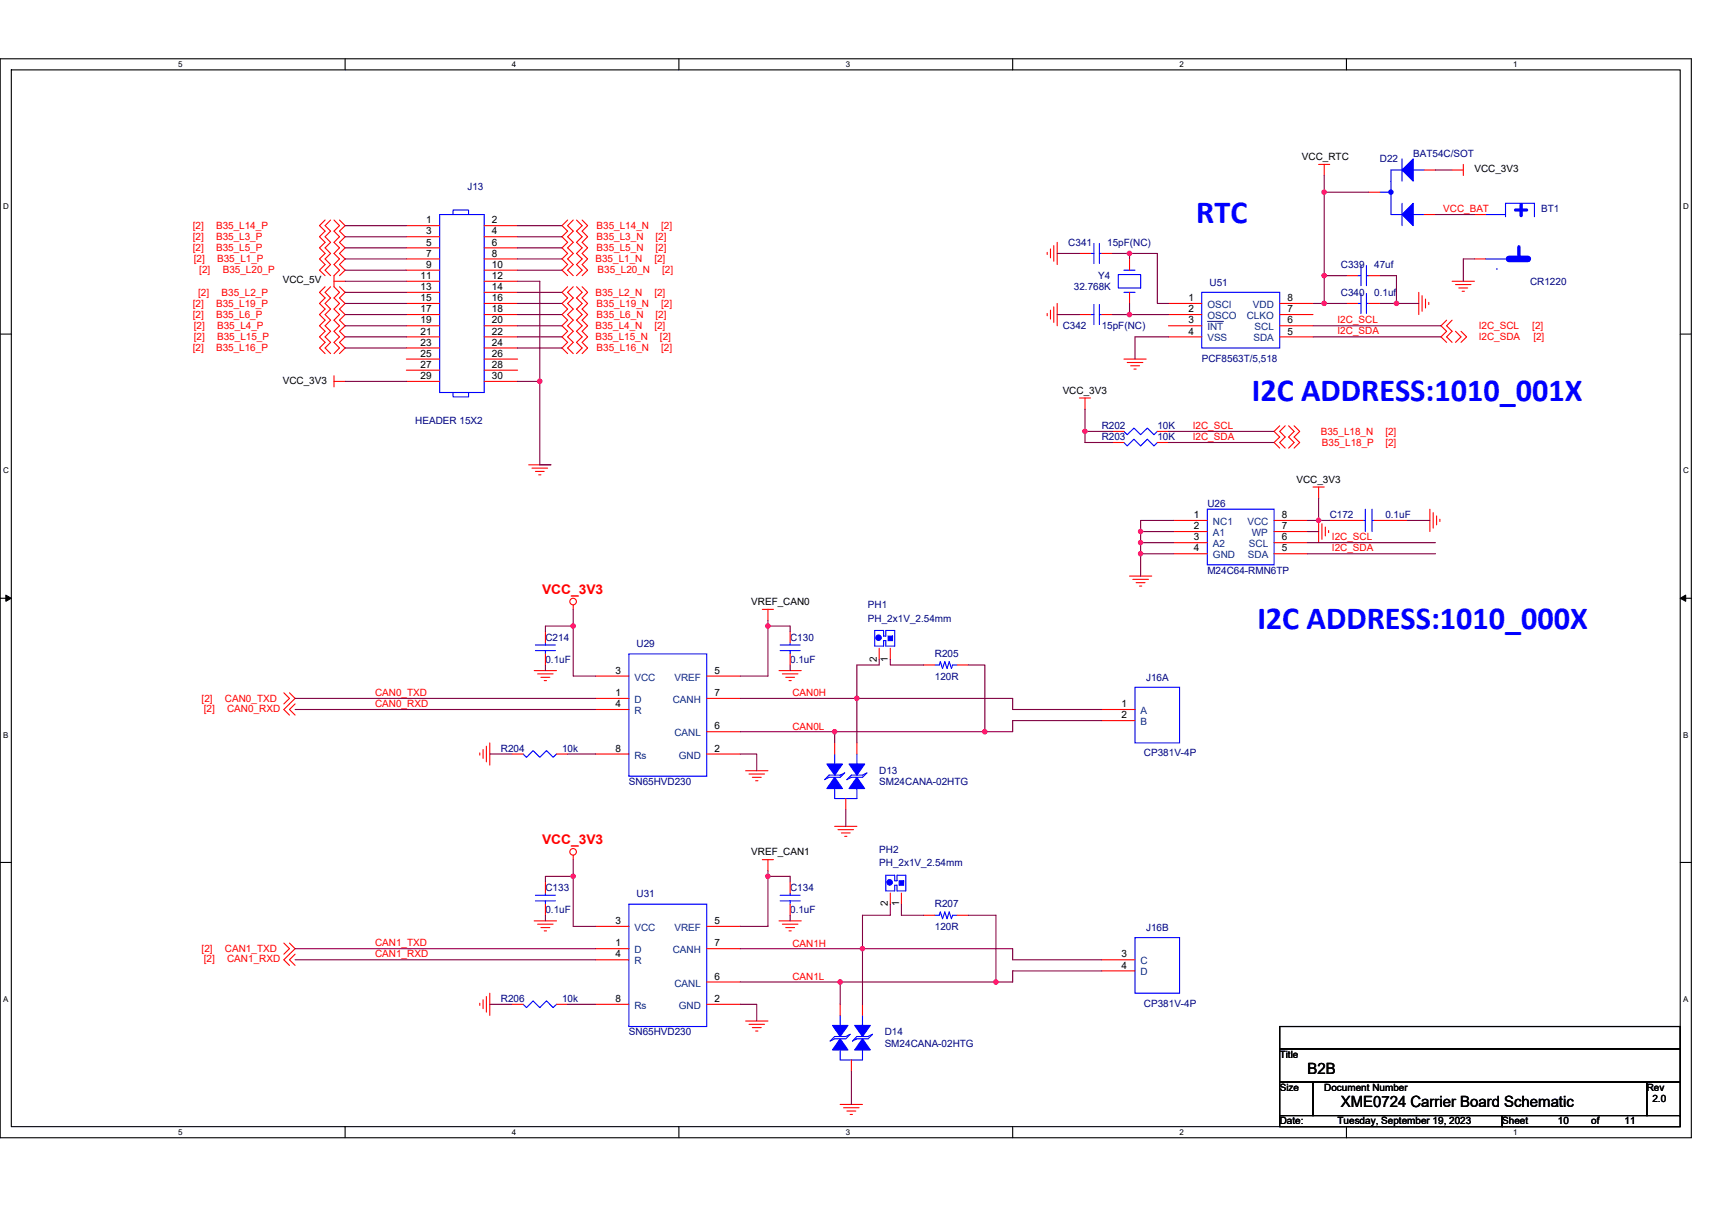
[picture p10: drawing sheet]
<svg xmlns="http://www.w3.org/2000/svg" width="297mm" height="210mm" viewBox="0 0 297 210" stroke-linecap="round" stroke-linejoin="round" font-family="sans-serif">
<path d="M0 10.2h293.5v187.2h-293.5zM2 12.1h289.5v183.4h-289.5z" fill="none" stroke="#000" stroke-width=".19"/>
<g fill="#fff">
<path d="M30.9 10.4h.8v1.6h-.8z"/>
<path d="M30.9 195.7h.8v1.6h-.8z"/>
</g>
<path d="M59.9 10.2v1.9M59.9 195.5v1.9" fill="none" stroke="#000" stroke-width=".19"/>
<g fill="#fff">
<path d="M88.8 10.4h.8v1.6h-.8z"/>
<path d="M88.8 195.7h.8v1.6h-.8z"/>
</g>
<path d="M117.8 10.2v1.9M117.8 195.5v1.9" fill="none" stroke="#000" stroke-width=".19"/>
<g fill="#fff">
<path d="M146.7 10.4h.8v1.6h-.8z"/>
<path d="M146.7 195.7h.8v1.6h-.8z"/>
</g>
<path d="M175.7 10.2v1.9M175.7 195.5v1.9" fill="none" stroke="#000" stroke-width=".19"/>
<g fill="#fff">
<path d="M204.7 10.4h.7v1.6h-.7z"/>
<path d="M204.7 195.7h.7v1.6h-.7z"/>
</g>
<path d="M233.6 10.2v1.9M233.6 195.5v1.9" fill="none" stroke="#000" stroke-width=".19"/>
<g fill="#fff">
<path d="M262.6 10.4h.7v1.6h-.7z"/>
<path d="M262.6 195.7h.7v1.6h-.7z"/>
<path d="M.5 35.1h1v1.5h-1z"/>
<path d="M292 35.1h1v1.5h-1z"/>
<path d="M.5 80.9h1v1.5h-1z"/>
<path d="M292 80.9h1v1.5h-1z"/>
</g>
<path d="M0 58h2M291.5 58h2" fill="none" stroke="#000" stroke-width=".19"/>
<g fill="#fff">
<path d="M.5 126.7h.9v1.6h-.9z"/>
<path d="M292 126.7h.9v1.6h-.9z"/>
</g>
<path d="M0 103.8h2M291.5 103.8h2" fill="none" stroke="#000" stroke-width=".19"/>
<path d="M1 103.3l1 .5-1 .6zM291.5 103.8l1-.5v1.1z" fill="#000" stroke="#000" stroke-width=".17"/>
<g fill="#fff">
<path d="M.5 172.6h.9v1.5h-.9z"/>
<path d="M292 172.6h.9v1.5h-.9z"/>
</g>
<path d="M0 149.7h2M291.5 149.7h2M222 178.1h69.5v3.9h-69.5zM222 182h69.5v5.8h-69.5zM222 187.8h5.8v5.8h-5.8zM222 193.6h38.6v1.9h-38.6zM227.8 187.8h57.9v5.8h-57.9zM260.6 193.6h30.9v1.9h-30.9zM285.7 187.8h5.8v5.8h-5.8z" fill="none" stroke="#000" stroke-width=".19"/>
<g fill="none" stroke="#f00" stroke-width=".19">
<path d="M56.4 38.2l-1 1 1 .9-1 1 1 1-1 .9 1 1-1 .9 1 1-1 1 1 .9M57.4 38.2l-1 1 1 .9-1 1 1 1-1 .9 1 1-1 .9 1 1-1 1 1 .9M58 38.2l.9 1-.9 .9 .9 1-.9 1 .9 .9-.9 1 .9 .9-.9 1 .9 1-.9 .9v2l.9 .9-.9 1 .9 1-.9 .9 .9 1-.9 1 .9 .9-.9 1 .9 1-.9 .9 .9 1-.9 1M58.9 38.2l1 1-1 .9 1 1-1 1 1 .9-1 1 1 .9-1 1 1 1-1 .9M70.5 39.2h5.8M84 39.2h5.8M98.5 38.2l-1 1 1 .9-1 1 1 1-1 .9 1 1-1 .9 1 1-1 1 1 .9M99.5 38.2l-1 1 1 .9-1 1 1 1-1 .9 1 1-1 .9 1 1-1 1 1 .9M100 38.2l1 1-1 .9 1 1-1 1 1 .9-1 1 1 .9-1 1 1 1-1 .9M101 38.2l1 1-1 .9 1 1-1 1 1 .9-1 1 1 .9-1 1 1 1-1 .9M228.8 28.5h1.9M229.8 28.5v2"/>
<path d="M237.5 33.4h1.9M247.1 37.2h2M247.1 29.5h2M251.9 29.5h2M253.9 28.5v2M255.8 37.2h1.9M263.5 35.3h.1M56.4 49.8l-1 .9 1 1-1 1 1 .9-1 1 1 1-1 .9 1 1-1 1 1 .9-1 1 1 1M57.4 49.8l-1 .9 1 1-1 1 1 .9-1 1 1 1-1 .9 1 1-1 1 1 .9-1 1 1 1M58 48.8h1.9M58.9 49.8l1 .9-1 1 1 1-1 .9 1 1-1 1 1 .9-1 1 1 1-1 .9 1 1-1 1M70.5 41.1h5.8"/>
<path d="M70.5 43h5.8M70.5 44.9h5.8M70.5 46.9h5.8M70.5 48.8h5.8M70.5 50.7h5.8M70.5 52.7h5.8M70.5 54.6h5.8M70.5 56.5h5.8M70.5 58.5h5.8M84 41.1h5.8M84 43h5.8M84 44.9h5.8"/>
<path d="M84 46.9h5.8M84 48.8h5.8M84 50.7h5.8M84 52.7h5.8M84 54.6h5.8M84 56.5h5.8M84 58.5h5.8M98.5 49.8l-1 .9 1 1-1 1 1 .9-1 1 1 1-1 .9 1 1-1 1 1 .9-1 1 1 1M99.5 49.8l-1 .9 1 1-1 1 1 .9-1 1 1 1-1 .9 1 1-1 1 1 .9-1 1 1 1M100 49.8l1 .9-1 1 1 1-1 .9 1 1-1 1 1 .9-1 1 1 1-1 .9 1 1-1 1M101 49.8l1 .9-1 1 1 1-1 .9 1 1-1 1 1 .9-1 1 1 1-1 .9 1 1-1 1M181.7 43.8v.4"/>
<path d="M181.7 54.4v.4M182.3 43.2v1.5M182.3 53.8v1.6M182.8 42.6v2.7M182.8 53.3v2.6M183.4 42.1v3.8M183.4 52.7v3.8M187.3 44h1.9M187.3 54.6h1.9M191.2 44h1.9M191.2 54.6h1.9M196 50.7v2"/>
<path d="M196 44.9v2M197.9 48.8h.1M202.7 54.6h5.8M202.7 56.5h5.8M202.7 58.5h5.8M202.7 52.7h5.8M222 54.6h5.8M222 58.5h5.8M222 56.5h5.8M222 52.7h5.8M233.6 52.7h1.9M233.6 47.8h1.9"/>
<path d="M237.5 52.7h1.9M237.5 47.8h1.9M246.2 50.7v3.9M246.7 51.3v2.7M247.3 51.9v1.5M247.9 52.5v.4M251 55.6l-1 .9 1 1-1 1 1 .9M251.9 55.6l-.9 .9 .9 1-.9 1 .9 .9M251.9 48.8h3.9M252.5 49.4h2.7M252.5 57.5l1 1-1 .9M253.1 50h1.6"/>
<path d="M253.5 57.5l1 1-1 .9M253.7 50.5h.4M255.8 44.9h1.9M263.5 48.6h.1M58 66.2h1.9M58 65.2v1.9M70.5 60.4h5.8M70.5 62.3h5.8M70.5 64.2h5.8M70.5 66.2h5.8M84 60.4h5.8M84 62.3h5.8"/>
<path d="M84 64.2h5.8M84 66.2h5.8M187.3 69.1h1.9M188.3 69.1v1.9M193.1 74.9h1.9M193.1 76.8h1.9M195 62.3h3.9M195.6 62.9h2.7M196.2 63.5h1.5M196.7 64.1h.4M200.8 74.9h1.9M200.8 76.8h1.9"/>
<path d="M222 73.9l-.9 1 .9 .9-.9 1 .9 1M223 73.9l-1 1 1 .9-1 1 1 1M223.6 73.9l.9 1-.9 .9 .9 1-.9 1M224.5 73.9l1 1-1 .9 1 1-1 1M91.7 80.7h3.9M92.3 81.2h2.7M92.9 81.8h1.5M93.5 82.4h.3M196 100h3.8M203.7 90.3h5.8M203.7 92.2h5.8M203.7 94.2h5.8"/>
<path d="M203.7 96.1h5.8M221.1 90.3h5.8M221.1 96.1h5.8M221.1 94.2h5.8M221.1 92.2h5.8M227.8 84.5h2M228.8 84.5v1.9M228.8 90.3v3.9M229.4 90.9v2.7M230 91.5v1.5M230.5 92.1v.3M230.7 90.3h5.8"/>
<path d="M238.4 90.3h5.8M248.1 88.4v3.8M248.7 89v2.7M249.3 89.5v1.6M249.8 90.1v.4M92.7 116.4h3.9M93.3 116.9h2.7M93.8 117.5h1.6M94.4 118.1h.4M94.6 109.6v1.9M94.6 113.5v1.9M99.5 105v.7"/>
<path d="M103.3 117.3h5.8M122.6 117.3h5.8M132.3 105.7h1.9M133.2 105.7v2M135.2 116.4h3.8M135.7 116.9h2.7M136.3 117.5h1.6M136.9 118.1h.4M137.1 109.6v1.9M137.1 113.5v1.9M152.5 112.5v1.9M154.5 112.5v1.9"/>
<path d="M160.2 115.4h2M166 115.4h2M196.6 100.5h2.7M197.1 101.1h1.6M197.7 101.7h.4M49.3 120.2l.9 1-.9 1M50.2 120.2l1 1-1.9 1.9 .9 1M51.2 122.2l-1 .9 1 1M83.2 130.7v.3M83.8 130.1v1.5M84.4 129.5v2.7M85 128.9v3.9"/>
<path d="M88.8 130.9h2M96.6 130.9h1.9M103.3 121.2h5.8M103.3 123.1h5.8M103.3 130.9h5.8M122.6 130.9h5.8M122.6 127h5.8M122.6 121.2h5.8M129.4 133.8h3.8M130 134.3h2.6M130.5 134.9h1.6M131.1 135.5h.4"/>
<path d="M144.8 128.9v2M146.7 138.6v1.9M148.7 128.9v2M191.2 123.1h5.7M191.2 125.1h5.7M92.7 159.8h3.9M94.6 153.1v1.9M94.6 156.9v1.9M99.5 148.4v.8M132.3 149.2h1.9M133.2 149.2v1.9M135.2 159.8h3.8"/>
<path d="M137.1 153.1v1.9M137.1 156.9v1.9M144.8 143.4h3.9M145.4 144h2.7M146 144.5h1.5M146.6 145.1h.3M154.5 155v1.9M156.4 155v1.9M160.2 158.8h2M166 158.8h2M49.3 163.7l.9 .9-.9 1M50.2 163.7l1 .9-1.9 2 .9 .9"/>
<path d="M51.2 165.6l-1 1 1 .9M83.2 174.1v.4M83.8 173.5v1.5M84.4 172.9v2.7M85 172.4v3.8M88.8 174.3h2M93.3 160.4h2.7M93.8 161h1.6M94.4 161.5h.4M96.6 174.3h1.9M103.3 164.6h5.8M103.3 160.8h5.8"/>
<path d="M103.3 166.6h5.8M103.3 174.3h5.8M122.6 174.3h5.8M122.6 160.8h5.8M122.6 170.4h5.8M122.6 164.6h5.8M129.4 177.2h3.8M130 177.8h2.6M130.5 178.3h1.6M131.1 178.9h.4M135.7 160.4h2.7M136.3 161h1.6"/>
<path d="M136.9 161.5h.4M145.8 174.3v1.9M149.6 174.3v1.9M191.2 166.6h5.7M191.2 168.5h5.7M145.8 191.7h3.8M146.4 192.2h2.7M146.9 192.8h1.6M147.5 193.4h.4M147.7 183.9v2"/>
<circle cx="99.4" cy="104.4" r=".57"/>
<circle cx="99.4" cy="147.8" r=".57"/>
</g>
<g fill="none" stroke="#00f" stroke-width=".19">
<path d="M76.3 37.2h7.7v30.9h-7.7zM78.6 37.2v-.8h2.7v.8M239.4 33.4h1.9M241.3 33.4v3.8h2M243.3 29.5h-2v3.9M243.3 35.3v3.9M243.3 27.6v3.8M245.2 37.2h1.9M245.2 29.5h1.9M257.7 37.2h3.5M261.2 37.6v-2.3h5v2.3M189.2 44h.6"/>
<path d="M189.2 54.6h.6M189.8 42.2v3.5M189.8 52.9v3.4M190.8 42.2v3.5M190.8 52.9v3.4M190.8 44h.4M190.8 54.6h.4M194 47.6h3.9v2.4h-3.9zM195 50.7h1.9M195 46.9h1.9M208.5 50.7h13.5v9.7h-13.5zM235.5 52.7h.6"/>
<path d="M235.5 47.8h.6M236.1 50.9v3.5M236.1 46.1v3.5M237.1 50.9v3.5M237.1 46.1v3.5M237.1 52.7h.4M237.1 47.8h.4M257.7 44.9h3.5M259.7 46.6h.1M78.6 68.1v.8h2.7v-.8M195 74.9l.6 .5 1.1-1.1 1.2 1.1 1.2-1.1 1.1 1.1 .6-.5M195 76.8l.6 .6 1.1-1.2 1.2 1.2 1.2-1.2 1.1 1.2 .6-.6"/>
<path d="M209.5 88.4h11.6v9.6h-11.6zM236.5 90.3h.4M236.9 88.4v3.8M238.1 88.4v3.8M238.1 90.3h.3M92.9 112.9h3.5M92.9 111.9h3.5M94.6 111.5v.4M94.6 112.9v.6M109.1 113.5h13.5v21.2h-13.5zM135.4 112.9h3.4M135.4 111.9h3.4"/>
<path d="M137.1 111.5v.4M137.1 112.9v.6M151.8 109.4h1.5v1h.4v-1h1.5v2.7h-1.5v-.9h-.4v.9h-1.5zM162.2 115.4h.8l.1-.6 .4 1.2 .4-1.2 .4 1.2 .4-1.2 .4 1.2 .2-.6h.7M196.9 119.3h7.8v9.6h-7.8zM90.8 130.9l.6 .5 1.1-1.1 1.2 1.1 1.1-1.1 1.2 1.1 .6-.5M143.8 134.5h2l.8-.4-.8 .8h-2l-.7 .4zM144.8 130.9v1.9M144.8 136.6v2h3.9v-2M146.9 135.3l.8-.8h1.9l.8-.4-.8 .8h-1.9zM148.7 130.9v1.9M92.9 156.3h3.5"/>
<path d="M92.9 155.4h3.5M94.6 155v.4M94.6 156.3v.6M109.1 156.9h13.5v21.2h-13.5zM135.4 156.3h3.4M135.4 155.4h3.4M137.1 155v.4M137.1 156.3v.6M153.7 151.9h1.5v.9h.4v-.9h1.6v2.7h-1.6v-1h-.4v1h-1.5zM162.2 158.8h.8l.1-.5 .4 1.1 .4-1.1 .4 1.1 .4-1.1 .4 1.1 .2-.6h.7M90.8 174.3l.6 .6 1.1-1.2 1.2 1.2 1.1-1.2 1.2 1.2 .6-.6M144.8 179.9h1.9l.8-.4-.8 .8h-1.9l-.8 .4z"/>
<path d="M145.8 176.2v1.9M148.7 179.9h1.9l.8-.4-.8 .8h-1.9l-.8 .4zM149.6 176.2v1.9M196.9 162.7h7.8v9.7h-7.8zM145.8 182v1.9h3.8v-1.9"/>
</g>
<g fill="#00f" stroke="#00f" stroke-width=".19">
<path d="M143.5 132.6h2.7l-1.4 1.9z" fill-rule="evenodd"/>
<path d="M144.8 134.9l1.4 1.9h-2.7z" fill-rule="evenodd"/>
<path d="M147.3 132.6h2.7l-1.3 1.9z" fill-rule="evenodd"/>
<path d="M148.7 134.9l1.3 1.9h-2.7z" fill-rule="evenodd"/>
<path d="M144.4 177.9h2.7l-1.3 2z" fill-rule="evenodd"/>
<path d="M145.8 180.3l1.3 1.9h-2.7z" fill-rule="evenodd"/>
<path d="M148.3 177.9h2.7l-1.4 2z" fill-rule="evenodd"/>
<path d="M149.6 180.3l1.4 1.9h-2.7z" fill-rule="evenodd"/>
<path d="M245.2 35.3v3.9l-1.9-2z" fill-rule="evenodd"/>
<path d="M243.3 29.5l1.9-1.9v3.8z" fill-rule="evenodd"/>
<path d="M154.1 110.4v.8h.8v-.8z" fill-rule="evenodd"/>
<path d="M156 152.8v.8h.8v-.8z" fill-rule="evenodd"/>
<circle cx="241.3" cy="33.3" r=".38"/>
<circle cx="152.4" cy="110.7" r=".48"/>
<circle cx="154.4" cy="153.1" r=".48"/>
</g>
<path d="M209.5 55.8h2.8" fill="none" stroke="#004080" stroke-width=".17"/>
<path d="M262.9 36.4h2M263.9 35.5v1.9M263.5 42.8v1.9" fill="none" stroke="#00f" stroke-width=".57"/>
<path d="M261.8 44.9h3.3" fill="none" stroke="#00f" stroke-width="1.1"/>
<g fill="none" stroke="#800040" stroke-width=".19">
<path d="M59.9 39.2h10.6M89.8 39.2h7.7M229.8 30.5v2.9M229.8 33.4v14.4M229.8 33.4h7.7M249.1 29.5h2.8M249.1 37.2h6.7M59.9 48.8h10.6M59.9 58.5h10.6M59.9 41.1h10.6M59.9 43h10.6M59.9 44.9h10.6"/>
<path d="M59.9 46.9h10.6M59.9 50.7h10.6M59.9 52.7h10.6M59.9 54.6h10.6M59.9 56.5h10.6M89.8 48.8h3.9v17.4M89.8 41.1h7.7M89.8 43h7.7M89.8 44.9h7.7M89.8 46.9h7.7M89.8 50.7h7.7M89.8 52.7h7.7"/>
<path d="M89.8 54.6h7.7M89.8 56.5h7.7M89.8 58.5h7.7M183.4 54.6h3.9M183.4 44h3.9M193.1 54.6h2.9M193.1 44h2.9M196 44h4.8v8.7h1.9M196 52.7v1.9M196 44v.9M196 54.6h6.7M202.7 58.5h-5.8v3.8"/>
<path d="M227.8 56.5h22.2M227.8 58.5h22.2M227.8 52.7h2M229.8 47.8h3.8M229.8 52.7h3.8M229.8 47.8v4.9M239.4 47.8h2.9v4.9M239.4 52.7h2.9M242.3 52.7h3.9M255.8 44.9h-1.9v3.9M59.9 66.2h10.6M59.9 60.4h10.6"/>
<path d="M89.8 66.2h3.9M89.8 60.4h7.7M93.7 66.2v14.5h1.9M188.3 74.9h4.8M188.3 71v3.9M188.3 74.9v1.9h4.8M202.7 76.8h18.4M202.7 74.9h18.4M197.9 96.1v3.9M197.9 92.2v2M197.9 96.1h5.8M197.9 92.2h5.8"/>
<path d="M197.9 94.2h5.8M197.9 94.2v1.9M203.7 90.3h-5.8v1.9M226.9 96.1h22.2M226.9 94.2h22.2M226.9 90.3h1.9M226.9 92.2h1.9M228.8 90.3h1.9M228.8 86.4v3.9M244.2 90.3h3.9M94.6 115.4v1M99.5 108.6v8.7h3.8"/>
<path d="M99.5 108.6h-4.9v1M99.5 105.7v2.9M133.2 108.6v8.7h-4.8M133.2 107.7v.9M133.2 108.6h3.9v1M137.1 115.4v1M152.5 114.4v1h-3.8v5.8M154.5 114.4v1h5.7M168 115.4h2.9v11.6h4.8v-1.9h15.5M51.2 123.1h52.1M51.2 121.2h52.1M85 130.9h3.8"/>
<path d="M98.5 130.9h4.8M128.4 127h16.4M128.4 130.9h2.9v2.9M128.4 121.2h20.3M144.8 127v1.9M144.8 127h26.1M148.7 121.2v7.7M148.7 121.2h27v1.9h15.5M94.6 158.8v1M99.5 152.1h-4.9v1M99.5 152.1v8.7h3.8M99.5 149.2v2.9"/>
<path d="M133.2 152.1v8.7h-4.8M133.2 151.1v1h3.9v1M137.1 158.8v1M146.7 140.5v2.9M154.5 156.9v1.9h-4.9v5.8M156.4 156.9v1.9h3.8M168 158.8h4.8v11.6M51.2 166.6h52.1M51.2 164.6h52.1M85 174.3h3.8M98.5 174.3h4.8M128.4 174.3h2.9v2.9"/>
<path d="M128.4 170.4h17.4M128.4 164.6h21.2M145.8 170.4v3.9M145.8 170.4h27M149.6 164.6h26.1v2h15.5M149.6 164.6v9.7M191.2 168.5h-15.5v1.9h-2.9M147.7 185.9v5.8"/>
</g>
<g fill="#f0f" stroke="#f0f" stroke-width=".19">
<circle cx="93.6" cy="66.2" r=".38"/>
<circle cx="242.3" cy="52.6" r=".38"/>
<circle cx="229.7" cy="47.8" r=".38"/>
<circle cx="229.7" cy="33.3" r=".38"/>
<circle cx="229.7" cy="52.6" r=".38"/>
<circle cx="196" cy="54.6" r=".38"/>
<circle cx="196" cy="44" r=".38"/>
<circle cx="188.2" cy="74.9" r=".38"/>
<circle cx="228.8" cy="90.3" r=".38"/>
<circle cx="197.9" cy="96.1" r=".38"/>
<circle cx="197.9" cy="94.2" r=".38"/>
<circle cx="197.9" cy="92.2" r=".38"/>
<circle cx="99.4" cy="108.6" r=".38"/>
<circle cx="148.7" cy="121.2" r=".38"/>
<circle cx="133.2" cy="108.6" r=".38"/>
<circle cx="170.9" cy="127" r=".38"/>
<circle cx="144.8" cy="127" r=".38"/>
<circle cx="149.6" cy="164.6" r=".38"/>
<circle cx="99.4" cy="152.1" r=".38"/>
<circle cx="133.2" cy="152.1" r=".38"/>
<circle cx="172.8" cy="170.4" r=".38"/>
<circle cx="145.8" cy="170.4" r=".38"/>
</g>
<g font-size="5.6" fill="#00f">
<text x="207.6" y="38.7">RTC</text>
<text x="217.2" y="69.6">I2C ADDRESS:1010_001X</text>
<text x="218.2" y="109.1">I2C ADDRESS:1010_000X</text>
</g>
<g font-size="2.7">
<text x="226.9" y="186.3">B2B</text>
<text x="232.6" y="192.1">XME0724 Carrier Board Schematic</text>
</g>
<g font-size="2.3" fill="#f00">
<text x="94" y="103.1">VCC_3V3</text>
<text x="94" y="146.5">VCC_3V3</text>
</g>
<g font-size="1.7">
<text x="225.9" y="27.8">VCC_RTC</text>
<text x="255.8" y="29.9">VCC_3V3</text>
<text x="74" y="38.8">1</text>
<text x="74" y="40.7">3</text>
<text x="85.4" y="38.8">2</text>
<text x="85.4" y="40.7">4</text>
<text x="74" y="42.6">5</text>
<text x="74" y="44.5">7</text>
<text x="74" y="46.5">9</text>
<text x="85.4" y="42.6">6</text>
<text x="85.4" y="44.5">8</text>
<text x="85.4" y="46.5">10</text>
<text x="49.1" y="49.2">VCC_5V</text>
<text x="73" y="48.4">11</text>
<text x="73" y="50.3">13</text>
<text x="73" y="52.3">15</text>
<text x="85.4" y="48.4">12</text>
<text x="85.4" y="50.3">14</text>
<text x="85.4" y="52.3">16</text>
<text x="206.2" y="52.3">1</text>
<text x="223.4" y="52.3">8</text>
<text x="73" y="54.2">17</text>
<text x="73" y="56.1">19</text>
<text x="73" y="58.1">21</text>
<text x="73" y="60">23</text>
<text x="85.4" y="54.2">18</text>
<text x="85.4" y="56.1">20</text>
<text x="85.4" y="58.1">22</text>
<text x="85.4" y="60">24</text>
<text x="206.2" y="56.1">3</text>
<text x="206.2" y="54.2">2</text>
<text x="206.2" y="58.1">4</text>
<text x="223.4" y="56.1">6</text>
<text x="223.4" y="58.1">5</text>
<text x="223.4" y="54.2">7</text>
<text x="73" y="61.9">25</text>
<text x="73" y="63.8">27</text>
<text x="73" y="65.8">29</text>
<text x="85.4" y="61.9">26</text>
<text x="85.4" y="63.8">28</text>
<text x="85.4" y="65.8">30</text>
<text x="49.1" y="66.6">VCC_3V3</text>
<text x="184.4" y="68.3">VCC_3V3</text>
<text x="224.9" y="83.8">VCC_3V3</text>
<text x="207.2" y="89.9">1</text>
<text x="222.4" y="89.9">8</text>
<text x="207.2" y="91.8">2</text>
<text x="207.2" y="93.8">3</text>
<text x="207.2" y="95.7">4</text>
<text x="222.4" y="93.8">6</text>
<text x="222.4" y="95.7">5</text>
<text x="222.4" y="91.8">7</text>
<text x="130.3" y="105">VREF_CAN0</text>
<text x="106.8" y="116.9">3</text>
<text x="124" y="116.9">5</text>
<text x="152.1" y="114.8" transform="rotate(-90 152.1 114.8)">2</text>
<text x="154.1" y="114.8" transform="rotate(-90 154.1 114.8)">1</text>
<text x="106.8" y="120.8">1</text>
<text x="106.8" y="122.7">4</text>
<text x="124" y="120.8">7</text>
<text x="194.6" y="122.7">1</text>
<text x="194.6" y="124.7">2</text>
<text x="106.8" y="130.5">8</text>
<text x="124" y="130.5">2</text>
<text x="124" y="126.6">6</text>
<text x="130.3" y="148.4">VREF_CAN1</text>
<text x="106.8" y="160.4">3</text>
<text x="124" y="160.4">5</text>
<text x="154.1" y="157.3" transform="rotate(-90 154.1 157.3)">2</text>
<text x="156" y="157.3" transform="rotate(-90 156 157.3)">1</text>
<text x="106.8" y="164.2">1</text>
<text x="106.8" y="166.2">4</text>
<text x="124" y="164.2">7</text>
<text x="194.6" y="166.2">3</text>
<text x="106.8" y="173.9">8</text>
<text x="124" y="173.9">2</text>
<text x="124" y="170">6</text>
<text x="194.6" y="168.1">4</text>
<text x="222" y="183.6">Title</text>
<text x="222" y="189.3">Size</text>
<text x="229.8" y="189.3">Document Number</text>
<text x="285.7" y="189.3">Rev</text>
<text x="286.7" y="191.3">2.0</text>
<text x="222" y="195.1">Date:</text>
<text x="232.1" y="195.1">Tuesday, September 19, 2023</text>
<text x="260.6" y="195.1">Sheet</text>
<text x="270.3" y="195.1">10</text>
<text x="276.1" y="195.1">of</text>
<text x="281.9" y="195.1">11</text>
</g>
<g font-size="1.7" fill="#000080">
<text x="239.4" y="28.2">D22</text>
<text x="245.2" y="27.2">BAT54C/SOT</text>
<text x="81.1" y="33">J13</text>
<text x="267.4" y="36.8">BT1</text>
<text x="185.4" y="42.6">C341</text>
<text x="192.1" y="42.6">15pF(NC)</text>
<text x="232.6" y="46.5">C339</text>
<text x="238.4" y="46.5">47uf</text>
<text x="186.3" y="50.4">32.768K</text>
<text x="190.6" y="48.4">Y4</text>
<text x="209.9" y="49.6">U51</text>
<text x="232.6" y="51.3">C340</text>
<text x="238.4" y="51.3">0.1uf</text>
<text x="265.5" y="49.4">CR1220</text>
<text x="184.4" y="57.1">C342</text>
<text x="191.2" y="57.1">15pF(NC)</text>
<text x="208.5" y="62.9">PCF8563T/5,518</text>
<text x="72" y="73.5">HEADER 15X2</text>
<text x="191.2" y="74.5">R202</text>
<text x="191.2" y="76.4">R203</text>
<text x="200.8" y="74.5">10K</text>
<text x="200.8" y="76.4">10K</text>
<text x="209.5" y="88">U26</text>
<text x="230.7" y="89.9">C172</text>
<text x="240.4" y="89.9">0.1uF</text>
<text x="209.5" y="99.6">M24C64-RMN6TP</text>
<text x="150.6" y="105.6">PH1</text>
<text x="150.6" y="107.9">PH_2x1V_2.54mm</text>
<text x="94.6" y="111.2">C214</text>
<text x="110.4" y="112.3">U29</text>
<text x="137.1" y="111.2">C130</text>
<text x="94.6" y="115">0.1uF</text>
<text x="137.1" y="115">0.1uF</text>
<text x="162.2" y="114">R205</text>
<text x="162.2" y="117.9">120R</text>
<text x="198.9" y="118.1">J16A</text>
<text x="86.9" y="130.5">R204</text>
<text x="97.5" y="130.5">10k</text>
<text x="198.5" y="131.2">CP381V-4P</text>
<text x="109.1" y="136.2">SN65HVD230</text>
<text x="152.5" y="134.3">D13</text>
<text x="152.5" y="136.2">SM24CANA-02HTG</text>
<text x="152.5" y="148">PH2</text>
<text x="94.6" y="154.6">C133</text>
<text x="110.4" y="155.7">U31</text>
<text x="137.1" y="154.6">C134</text>
<text x="152.5" y="150.3">PH_2x1V_2.54mm</text>
<text x="94.6" y="158.5">0.1uF</text>
<text x="137.1" y="158.5">0.1uF</text>
<text x="162.2" y="157.5">R207</text>
<text x="162.2" y="161.4">120R</text>
<text x="198.9" y="161.5">J16B</text>
<text x="86.9" y="173.9">R206</text>
<text x="97.5" y="173.9">10k</text>
<text x="109.1" y="179.7">SN65HVD230</text>
<text x="153.5" y="179.7">D14</text>
<text x="198.5" y="174.7">CP381V-4P</text>
<text x="153.5" y="181.6">SM24CANA-02HTG</text>
</g>
<g font-size="1.7" fill="#f00">
<text x="33.4" y="39.7">[2]</text>
<text x="33.4" y="41.7">[2]</text>
<text x="37.5" y="39.7">B35_L14_P</text>
<text x="37.5" y="41.7">B35_L3_P</text>
<text x="103.5" y="39.7">B35_L14_N</text>
<text x="103.5" y="41.7">B35_L3_N</text>
<text x="113.7" y="41.7">[2]</text>
<text x="114.7" y="39.7">[2]</text>
<text x="250.4" y="36.7">VCC_BAT</text>
<text x="33.4" y="43.6">[2]</text>
<text x="33.6" y="45.5">[2]</text>
<text x="34.6" y="47.5">[2]</text>
<text x="37.5" y="43.6">B35_L5_P</text>
<text x="37.7" y="45.5">B35_L1_P</text>
<text x="38.6" y="47.5">B35_L20_P</text>
<text x="103.3" y="45.5">B35_L1_N</text>
<text x="103.5" y="43.6">B35_L5_N</text>
<text x="103.7" y="47.5">B35_L20_N</text>
<text x="113.5" y="45.5">[2]</text>
<text x="113.7" y="43.6">[2]</text>
<text x="114.9" y="47.5">[2]</text>
<text x="33.4" y="53.3">[2]</text>
<text x="34.4" y="51.3">[2]</text>
<text x="37.5" y="53.3">B35_L19_P</text>
<text x="38.5" y="51.3">B35_L2_P</text>
<text x="103.3" y="51.3">B35_L2_N</text>
<text x="103.5" y="53.3">B35_L19_N</text>
<text x="113.5" y="51.3">[2]</text>
<text x="114.7" y="53.3">[2]</text>
<text x="33.4" y="55.2">[2]</text>
<text x="33.6" y="57.1">[2]</text>
<text x="33.6" y="59">[2]</text>
<text x="37.5" y="55.2">B35_L6_P</text>
<text x="37.7" y="57.1">B35_L4_P</text>
<text x="37.7" y="59">B35_L15_P</text>
<text x="103.3" y="57.1">B35_L4_N</text>
<text x="103.3" y="59">B35_L15_N</text>
<text x="103.5" y="55.2">B35_L6_N</text>
<text x="113.5" y="57.1">[2]</text>
<text x="113.7" y="55.2">[2]</text>
<text x="114.5" y="59">[2]</text>
<text x="232.1" y="56">I2C_SCL</text>
<text x="232.1" y="58">I2C_SDA</text>
<text x="256.6" y="59">I2C_SDA</text>
<text x="256.6" y="57.1">I2C_SCL</text>
<text x="265.8" y="57.1">[2]</text>
<text x="266" y="59">[2]</text>
<text x="33.4" y="61">[2]</text>
<text x="37.5" y="61">B35_L16_P</text>
<text x="103.5" y="61">B35_L16_N</text>
<text x="114.7" y="61">[2]</text>
<text x="207" y="76.3">I2C_SDA</text>
<text x="207" y="74.4">I2C_SCL</text>
<text x="229.2" y="75.4">B35_L18_N</text>
<text x="229.4" y="77.4">B35_L18_P</text>
<text x="240.4" y="75.4">[2]</text>
<text x="240.4" y="77.4">[2]</text>
<text x="231.1" y="95.6">I2C_SDA</text>
<text x="231.1" y="93.7">I2C_SCL</text>
<text x="35" y="121.8">[2]</text>
<text x="35.4" y="123.5">[2]</text>
<text x="39" y="121.8">CAN0_TXD</text>
<text x="39.4" y="123.5">CAN0_RXD</text>
<text x="65.1" y="122.6">CAN0_RXD</text>
<text x="65.1" y="120.7">CAN0_TXD</text>
<text x="137.5" y="120.8">CAN0H</text>
<text x="137.5" y="126.6">CAN0L</text>
<text x="35" y="165.2">[2]</text>
<text x="35.4" y="166.9">[2]</text>
<text x="39" y="165.2">CAN1_TXD</text>
<text x="39.4" y="166.9">CAN1_RXD</text>
<text x="65.1" y="166.1">CAN1_RXD</text>
<text x="65.1" y="164.1">CAN1_TXD</text>
<text x="137.5" y="164.3">CAN1H</text>
<text x="137.5" y="170">CAN1L</text>
</g>
<g font-size="1.7" fill="#004080">
<text x="209.5" y="53.4">OSCI</text>
<text x="217.4" y="53.4">VDD</text>
<text x="209.5" y="55.4">OSCO</text>
<text x="209.5" y="57.3">INT</text>
<text x="209.5" y="59.2">VSS</text>
<text x="216.3" y="55.4">CLKO</text>
<text x="217.5" y="59.2">SDA</text>
<text x="217.7" y="57.3">SCL</text>
<text x="210.5" y="91.1">NC1</text>
<text x="210.5" y="93">A1</text>
<text x="210.5" y="95">A2</text>
<text x="216.4" y="91.1">VCC</text>
<text x="216.7" y="95">SCL</text>
<text x="217.2" y="93">WP</text>
<text x="210.5" y="96.9">GND</text>
<text x="216.5" y="96.9">SDA</text>
<text x="110.1" y="118.1">VCC</text>
<text x="117" y="118.1">VREF</text>
<text x="110.1" y="122">D</text>
<text x="110.1" y="123.9">R</text>
<text x="116.7" y="122">CANH</text>
<text x="197.9" y="123.9">A</text>
<text x="197.9" y="125.8">B</text>
<text x="110.1" y="131.6">Rs</text>
<text x="117" y="127.8">CANL</text>
<text x="117.8" y="131.6">GND</text>
<text x="110.1" y="161.5">VCC</text>
<text x="117" y="161.5">VREF</text>
<text x="110.1" y="165.4">D</text>
<text x="110.1" y="167.3">R</text>
<text x="116.7" y="165.4">CANH</text>
<text x="197.9" y="167.3">C</text>
<text x="117" y="171.2">CANL</text>
<text x="197.9" y="169.3">D</text>
<text x="110.1" y="175.1">Rs</text>
<text x="117.8" y="175.1">GND</text>
</g>
<g font-size="1.4">
<text x="30.9" y="11.7">5</text>
<text x="88.8" y="11.7">4</text>
<text x="146.7" y="11.7">3</text>
<text x="204.7" y="11.7">2</text>
<text x="262.6" y="11.7">1</text>
<text x=".5" y="36.3">D</text>
<text x="292" y="36.3">D</text>
<text x=".5" y="82.1">C</text>
<text x="292" y="82.1">C</text>
<text x=".5" y="128">B</text>
<text x="292" y="128">B</text>
<text x=".5" y="173.8">A</text>
<text x="292" y="173.8">A</text>
<text x="30.9" y="197">5</text>
<text x="88.8" y="197">4</text>
<text x="146.7" y="197">3</text>
<text x="204.7" y="197">2</text>
<text x="262.6" y="197">1</text>
</g>
</svg>
